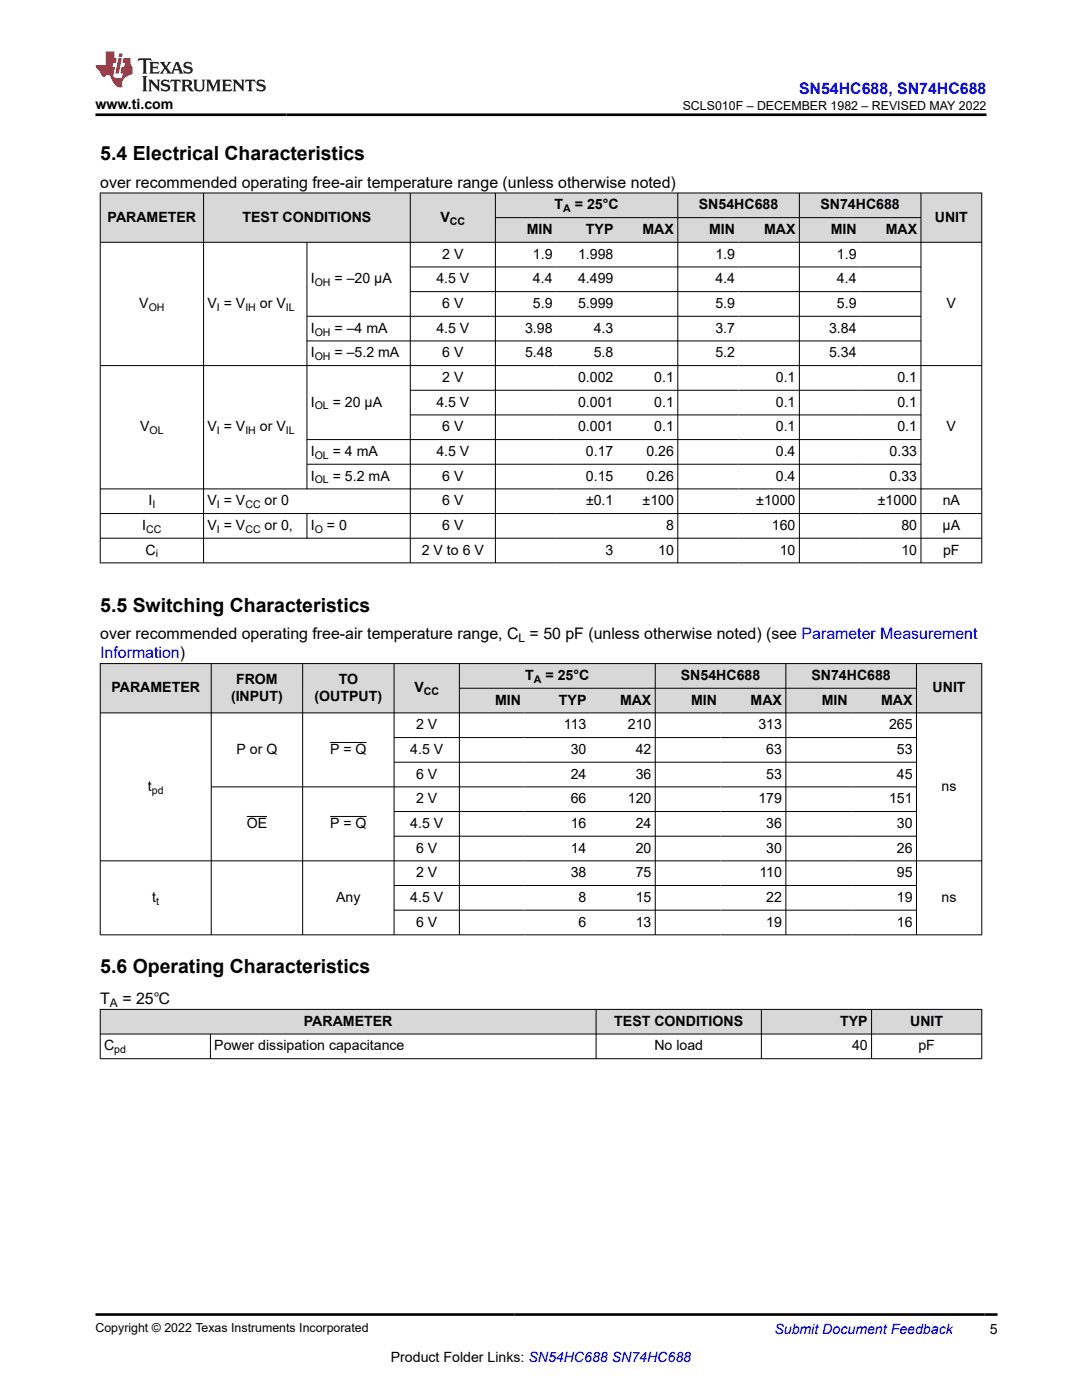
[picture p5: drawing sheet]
<svg xmlns="http://www.w3.org/2000/svg" width="216mm" height="279mm" viewBox="0 0 216 279" stroke-linecap="round" stroke-linejoin="round" font-family="sans-serif">
<g fill="#d8d8d8">
<path d="M20 38.5h175.9v4.9h-175.9z" fill-rule="evenodd"/>
<path d="M20.1 38.6h20.5v9.7h-20.5z" fill-rule="evenodd"/>
<path d="M40.7 38.6h41.1v9.7h-41.1z" fill-rule="evenodd"/>
<path d="M81.9 38.6h16.9v9.7h-16.9z" fill-rule="evenodd"/>
<path d="M98.9 38.6h36.3v4.8h-36.3z" fill-rule="evenodd"/>
<path d="M135.3 38.6h24.1v4.8h-24.1z" fill-rule="evenodd"/>
<path d="M159.6 38.6h24.1v4.8h-24.1z" fill-rule="evenodd"/>
<path d="M183.8 38.6h12v9.7h-12z" fill-rule="evenodd"/>
<path d="M98.9 43.5h12.1v4.8h-12.1z" fill-rule="evenodd"/>
<path d="M111 43.5h12.1v4.8h-12.1z" fill-rule="evenodd"/>
<path d="M123.1 43.5h12.1v4.8h-12.1z" fill-rule="evenodd"/>
<path d="M135.3 43.5h12.1v4.8h-12.1z" fill-rule="evenodd"/>
<path d="M147.4 43.5h12v4.8h-12z" fill-rule="evenodd"/>
<path d="M159.6 43.5h12v4.8h-12z" fill-rule="evenodd"/>
<path d="M171.6 43.5h12.1v4.8h-12.1z" fill-rule="evenodd"/>
</g>
<g fill="none" stroke="#000" stroke-width=".2">
<path d="M19.9 38.5h176.1M20 38.5v73.9M40.6 38.5v73.9M81.9 38.5v73.9M98.9 38.5v73.9M135.2 38.5v73.9M159.5 38.5v73.9M183.8 38.5v73.9M195.9 38.5v73.9M19.9 48.4h176.1M61.2 48.4v49.2M81.9 53.3h101.9"/>
<path d="M81.9 58.2h101.9M98.9 43.4h84.9M19.9 73h176.1M61.2 68h122.6M81.9 77.9h101.9M183.8 63.1h-122.6M19.9 97.6h176.1M61.2 92.6h122.6M81.9 82.8h101.9M183.8 87.7h-122.6M19.9 102.5h176.1M19.9 107.4h176.1"/>
<path d="M19.9 112.3h176.1M61.2 102.5v5"/>
</g>
<g fill="#d8d8d8">
<path d="M20 132.4h175.9v5h-175.9z" fill-rule="evenodd"/>
<path d="M20.1 132.5h22v9.7h-22z" fill-rule="evenodd"/>
<path d="M42.2 132.5h18.1v9.7h-18.1z" fill-rule="evenodd"/>
<path d="M60.5 132.5h18.1v9.7h-18.1z" fill-rule="evenodd"/>
<path d="M78.7 132.5h12.9v9.7h-12.9z" fill-rule="evenodd"/>
<path d="M91.7 132.5h39v4.8h-39z" fill-rule="evenodd"/>
<path d="M130.8 132.5h25.9v4.8h-25.9z" fill-rule="evenodd"/>
<path d="M156.9 132.5h25.9v4.8h-25.9z" fill-rule="evenodd"/>
<path d="M182.9 132.5h12.9v9.7h-12.9z" fill-rule="evenodd"/>
<path d="M91.7 137.4h13v4.8h-13z" fill-rule="evenodd"/>
<path d="M104.7 137.4h13v4.8h-13z" fill-rule="evenodd"/>
<path d="M117.7 137.4h13v4.8h-13z" fill-rule="evenodd"/>
<path d="M130.8 137.4h13v4.8h-13z" fill-rule="evenodd"/>
<path d="M143.8 137.4h12.9v4.8h-12.9z" fill-rule="evenodd"/>
<path d="M156.9 137.4h12.9v4.8h-12.9z" fill-rule="evenodd"/>
<path d="M169.8 137.4h13v4.8h-13z" fill-rule="evenodd"/>
</g>
<g fill="none" stroke="#000" stroke-width=".2">
<path d="M19.9 132.4h176.1M20 132.4v54.2M42.2 132.4v54.2M60.4 132.4v54.2M78.6 132.4v54.2M91.7 132.4v54.2M91.7 137.4h91.2M130.8 132.4v54.2M156.8 132.4v54.2M182.9 132.4v54.2M195.9 132.4v54.2M19.9 142.3h176.1"/>
<path d="M65.9 148.2h7.3M78.6 147.2h104.3M78.6 152.1h104.3M182.9 157h-140.7M19.9 171.8h176.1M49.2 162.9h4.1M65.9 162.9h7.3M78.6 162h104.3M78.6 166.9h104.3M78.6 176.7h104.3M19.9 186.6h176.1M78.6 181.6h104.3"/>
</g>
<g fill="#d8d8d8">
<path d="M20 201.4h175.9v5h-175.9z" fill-rule="evenodd"/>
<path d="M20.1 201.5h98.8v4.8h-98.8z" fill-rule="evenodd"/>
<path d="M119 201.5h32.9v4.8h-32.9z" fill-rule="evenodd"/>
<path d="M152 201.5h21.9v4.8h-21.9z" fill-rule="evenodd"/>
<path d="M174 201.5h21.8v4.8h-21.8z" fill-rule="evenodd"/>
</g>
<path d="M19.9 201.4h176.1M19.9 206.4h176.1M19.9 211.3h176.1M20 201.4v9.9M42 206.4v4.9M118.9 201.4v9.9M151.9 201.4v9.9M173.9 201.4v9.9M195.9 201.4v9.9" fill="none" stroke="#000" stroke-width=".2"/>
<path d="M27.7 11.6l-.2 .6 .5-.2h.6v.1v2.2l-.2 .4h1l-.2-.4v-2.2v-.1h.5l.5 .2-.1-.6zM29.8 12.4l.2 .3v1.6l-.2 .4h1.9l.1-.6a1.08 1.08 0 0 1-1.3 .2v-.7h.6l.4 .2v-.7l-.4 .2h-.6v-.5l.2-.2a1 1 0 0 1 1 .3l-.1-.5zM31.8 12.4l1 1.1-1 1.2h.9l-.2-.2 .4-.8 .5 .8-.2 .2h1.6l-.2-.2 .1-.5h1l.1 .5-.1 .2h.9l-.2-.4-.8-1.9h-.5l-1 2.1-.8-1.1 .9-1h-.8l.2 .2-.5 .6-.3-.6 .1-.2zM35.2 12.8l.4 1h-.8zM36.8 12.5a.65 .65 0 0 0-.2 .7 .65 .65 0 0 0 .6 .5l.7 .1 .1 .3a.79 .79 0 0 1-.7 .4 .79 .79 0 0 1-.7-.5l.1 .7 .2-.1a.93 .93 0 0 0 1.1 0 .93 .93 0 0 0 .4-.9 1.46 1.46 0 0 0-1.2-.6l-.1-.3a1.09 1.09 0 0 1 1.2 .2l-.2-.6-.1 .1-.6-.2zM28.4 15.2l.2 .4v2.2l-.2 .4h1l-.2-.4v-2.2l.2-.4zM29.6 15.9l.2 .4v1.5l-.2 .4h.8l-.3-.4v-1.3l1.7 1.8v-2l.2-.4h-.8l.2 .2 .1 1.1-1.2-1.3zM32.3 16a.65 .65 0 0 0-.2 .8 .65 .65 0 0 0 .7 .4l.6 .2 .1 .2a.79 .79 0 0 1-.7 .4 .79 .79 0 0 1-.7-.5l.1 .7 .2-.1a.93 .93 0 0 0 1.1 .1 .93 .93 0 0 0 .4-1 1.46 1.46 0 0 0-1.2-.5l-.1-.4a1.09 1.09 0 0 1 1.2 .2l-.2-.6-.1 .1-.6-.1zM34.1 15.9l-.1 .6a.63 .63 0 0 1 .7-.3l.1 1.6-.3 .4h1l-.2-.4v-1.6a.66 .66 0 0 1 .8 .3l-.1-.6zM36.2 15.9l.2 .4v1.5l-.2 .4h.9l-.2-.2v-.7h.5l.1 .2a.79 .79 0 0 0 1.2 .6l-1-.9a.61 .61 0 0 0 .6-.6 .61 .61 0 0 0-.5-.7zM36.9 16.2h.2a.47 .47 0 0 1 .5 .1 .47 .47 0 0 1 .1 .5l-.2 .1-.6 .1zM38.5 15.9l.2 .2a2.27 2.27 0 0 0 .4 2 1.04 1.04 0 0 0 1.7-.7v-1.3l.2-.2h-.8l.2 .4v1.1a.6 .6 0 0 1-.6 .6 .6 .6 0 0 1-.6-.6v-1.1l.3-.4zM41.1 15.9l.2 .4v1.5l-.2 .4h.7l-.2-.4v-1.4l.9 1.9 .8-1.9v1.4l-.2 .4h1l-.3-.4v-1.5l.3-.4h-.8l-.7 1.5-.7-1.5zM44.3 15.9l.2 .4v1.5l-.2 .4h1.9l.1-.6a1.09 1.09 0 0 1-1.3 .2v-.7h.6l.4 .2v-.6l-.4 .2h-.6v-.6l.2-.1a1.01 1.01 0 0 1 1 .3l-.1-.6zM46.4 15.9l.3 .4v1.5l-.3 .4h.8l-.2-.4v-1.3l1.6 1.8v-2l.2-.4h-.7l.2 .2v1.1l-1.2-1.3zM49 15.9l-.1 .6a.63 .63 0 0 1 .8-.3v1.6l-.3 .4h1l-.2-.4v-1.6a.66 .66 0 0 1 .8 .3l-.1-.6zM51.4 16a.65 .65 0 0 0-.2 .8 .65 .65 0 0 0 .6 .4l.6 .2 .2 .2a.79 .79 0 0 1-.8 .4 .79 .79 0 0 1-.6-.5l.1 .7 .2-.1a.93 .93 0 0 0 1 .1 .93 .93 0 0 0 .5-1 1.46 1.46 0 0 0-1.3-.5l-.1-.4a1.09 1.09 0 0 1 1.3 .2l-.2-.6-.2 .1-.5-.1z" fill="#231f20"/>
<path d="M21.1 10.3v2.7h-2.1l.1 .4 .9 1a.95 .95 0 0 0 .9 .9 .59 .59 0 0 1 .6-.4 .59 .59 0 0 1 .5 .3l.4 .8a1.59 1.59 0 0 0 2.1 1.4 1.61 1.61 0 0 1 1-2.3l1-.3-.1-1.5a1.59 1.59 0 0 1-.4-1.7h-1.4l-.2 .9h.5l-.1 .9h-.5l-.2 .9v.3l.4 .1-.2 .9h-.6a.73 .73 0 0 1-1.1-.7l.3-1.5h-.5l.2-.9h.5l.2-.9h-.5v-1.3zM23.6 11.6l-.6 3.1h.7l.6-3.1zM23.8 10.7l-.1 .6h.7l.1-.6z" fill="#ed1c24"/>
<path d="M19 22.9h177.8M19 262.3h180" fill="none" stroke="#000" stroke-width=".53"/>
<g font-size="3.9">
<text x="20" y="32">5.4 Electrical Characteristics</text>
<text x="20" y="122.1">5.5 Switching Characteristics</text>
<text x="20" y="194.2">5.6 Operating Characteristics</text>
</g>
<g font-size="3.2" fill="#00f">
<text x="159.4" y="18.7">SN54HC688, SN74HC688</text>
<text x="20" y="131.4">Information)</text>
</g>
<g font-size="3.2">
<text x="20" y="37.5">over recommended operating free-air temperature range (unless otherwise noted)</text>
<text x="20" y="127.6">over recommended operating free-air temperature range, C = 50 pF (unless otherwise noted) (see Parameter Measurement</text>
<text x="20" y="200.4">T</text>
<text x="24.4" y="200.4">= 25℃</text>
</g>
<g font-size="2.8">
<text x="19" y="21.8">www.ti.com</text>
<text x="110.7" y="41.8">T</text>
<text x="114.7" y="41.8">= 25°C</text>
<text x="139.5" y="41.8">SN54HC688</text>
<text x="163.7" y="41.8">SN74HC688</text>
<text x="21.5" y="44.2">PARAMETER</text>
<text x="48.4" y="44.2">TEST CONDITIONS</text>
<text x="87.9" y="44.2">V</text>
<text x="105.1" y="46.7">MIN</text>
<text x="116.9" y="46.7">TYP</text>
<text x="128.2" y="46.7">MAX</text>
<text x="141.5" y="46.7">MIN</text>
<text x="152.5" y="46.7">MAX</text>
<text x="165.8" y="46.7">MIN</text>
<text x="176.7" y="46.7">MAX</text>
<text x="186.5" y="44.2">UNIT</text>
<text x="88.2" y="51.6">2 V</text>
<text x="106.4" y="51.6">1.9</text>
<text x="115.3" y="51.6">1.998</text>
<text x="142.7" y="51.6">1.9</text>
<text x="167" y="51.6">1.9</text>
<text x="62" y="56.6">I</text>
<text x="66.8" y="56.6">= –20 μA</text>
<text x="87.1" y="56.6">4.5 V</text>
<text x="106.4" y="56.6">4.4</text>
<text x="115.3" y="56.6">4.499</text>
<text x="142.7" y="56.6">4.4</text>
<text x="167" y="56.6">4.4</text>
<text x="27.8" y="61.5">V</text>
<text x="41.4" y="61.5">V = V</text>
<text x="51.9" y="61.5">or V</text>
<text x="88.2" y="61.5">6 V</text>
<text x="106.4" y="61.5">5.9</text>
<text x="115.3" y="61.5">5.999</text>
<text x="142.7" y="61.5">5.9</text>
<text x="167" y="61.5">5.9</text>
<text x="188.9" y="61.5">V</text>
<text x="62" y="66.4">I</text>
<text x="62" y="71.3">I</text>
<text x="66.8" y="66.4">= –4 mA</text>
<text x="66.8" y="71.3">= –5.2 mA</text>
<text x="87.1" y="66.4">4.5 V</text>
<text x="88.2" y="71.3">6 V</text>
<text x="104.8" y="66.4">3.98</text>
<text x="104.8" y="71.3">5.48</text>
<text x="118.5" y="66.4">4.3</text>
<text x="118.5" y="71.3">5.8</text>
<text x="142.7" y="66.4">3.7</text>
<text x="142.7" y="71.3">5.2</text>
<text x="165.4" y="66.4">3.84</text>
<text x="165.4" y="71.3">5.34</text>
<text x="88.2" y="76.2">2 V</text>
<text x="115.3" y="76.2">0.002</text>
<text x="130.6" y="76.2">0.1</text>
<text x="154.8" y="76.2">0.1</text>
<text x="179.1" y="76.2">0.1</text>
<text x="62" y="81.2">I</text>
<text x="66.4" y="81.2">= 20 μA</text>
<text x="87.1" y="81.2">4.5 V</text>
<text x="115.3" y="81.2">0.001</text>
<text x="130.6" y="81.2">0.1</text>
<text x="154.8" y="81.2">0.1</text>
<text x="179.1" y="81.2">0.1</text>
<text x="28" y="86.1">V</text>
<text x="41.4" y="86.1">V = V</text>
<text x="51.9" y="86.1">or V</text>
<text x="88.2" y="86.1">6 V</text>
<text x="115.3" y="86.1">0.001</text>
<text x="130.6" y="86.1">0.1</text>
<text x="154.8" y="86.1">0.1</text>
<text x="179.1" y="86.1">0.1</text>
<text x="188.9" y="86.1">V</text>
<text x="62" y="91">I</text>
<text x="62" y="95.9">I</text>
<text x="66.4" y="91">= 4 mA</text>
<text x="66.4" y="95.9">= 5.2 mA</text>
<text x="87.1" y="91">4.5 V</text>
<text x="88.2" y="95.9">6 V</text>
<text x="116.9" y="91">0.17</text>
<text x="116.9" y="95.9">0.15</text>
<text x="129" y="91">0.26</text>
<text x="129" y="95.9">0.26</text>
<text x="154.8" y="91">0.4</text>
<text x="154.8" y="95.9">0.4</text>
<text x="177.5" y="91">0.33</text>
<text x="177.5" y="95.9">0.33</text>
<text x="29.6" y="100.8">I</text>
<text x="41.4" y="100.8">V = V</text>
<text x="52.8" y="100.8">or 0</text>
<text x="88.2" y="100.8">6 V</text>
<text x="116.9" y="100.8">±0.1</text>
<text x="128.2" y="100.8">±100</text>
<text x="150.9" y="100.8">±1000</text>
<text x="175.2" y="100.8">±1000</text>
<text x="188.1" y="100.8">nA</text>
<text x="28.4" y="105.8">I</text>
<text x="41.4" y="105.8">V = V</text>
<text x="52.8" y="105.8">or 0,</text>
<text x="62" y="105.8">I</text>
<text x="65.2" y="105.8">= 0</text>
<text x="88.2" y="105.8">6 V</text>
<text x="132.9" y="105.8">8</text>
<text x="154" y="105.8">160</text>
<text x="179.9" y="105.8">80</text>
<text x="188.1" y="105.8">μA</text>
<text x="29.1" y="110.7">C</text>
<text x="84.2" y="110.7">2 V to 6 V</text>
<text x="120.8" y="110.7">3</text>
<text x="131.3" y="110.7">10</text>
<text x="155.6" y="110.7">10</text>
<text x="179.9" y="110.7">10</text>
<text x="188.2" y="110.7">pF</text>
<text x="47.1" y="136.5">FROM</text>
<text x="67.6" y="136.5">TO</text>
<text x="104.8" y="135.7">T</text>
<text x="108.9" y="135.7">= 25°C</text>
<text x="135.9" y="135.7">SN54HC688</text>
<text x="161.9" y="135.7">SN74HC688</text>
<text x="22.2" y="138.2">PARAMETER</text>
<text x="46.1" y="139.9">(INPUT)</text>
<text x="62.8" y="139.9">(OUTPUT)</text>
<text x="82.7" y="138.2">V</text>
<text x="98.8" y="140.6">MIN</text>
<text x="111.5" y="140.6">TYP</text>
<text x="123.7" y="140.6">MAX</text>
<text x="137.9" y="140.6">MIN</text>
<text x="149.8" y="140.6">MAX</text>
<text x="164" y="140.6">MIN</text>
<text x="175.8" y="140.6">MAX</text>
<text x="186.1" y="138.2">UNIT</text>
<text x="83" y="145.5">2 V</text>
<text x="112.5" y="145.5">113</text>
<text x="125.3" y="145.5">210</text>
<text x="151.3" y="145.5">313</text>
<text x="177.4" y="145.5">265</text>
<text x="47.2" y="150.5">P or Q</text>
<text x="65.9" y="150.5">P = Q</text>
<text x="81.9" y="150.5">4.5 V</text>
<text x="83" y="155.4">6 V</text>
<text x="113.9" y="150.5">30</text>
<text x="113.9" y="155.4">24</text>
<text x="126.8" y="150.5">42</text>
<text x="126.8" y="155.4">36</text>
<text x="152.9" y="150.5">63</text>
<text x="152.9" y="155.4">53</text>
<text x="179" y="150.5">53</text>
<text x="179" y="155.4">45</text>
<text x="29.5" y="157.9">t</text>
<text x="83" y="160.3">2 V</text>
<text x="113.9" y="160.3">66</text>
<text x="125.3" y="160.3">120</text>
<text x="151.3" y="160.3">179</text>
<text x="177.4" y="160.3">151</text>
<text x="187.9" y="157.9">ns</text>
<text x="49.2" y="165.2">OE</text>
<text x="65.9" y="165.2">P = Q</text>
<text x="81.9" y="165.2">4.5 V</text>
<text x="113.9" y="165.2">16</text>
<text x="126.8" y="165.2">24</text>
<text x="152.9" y="165.2">36</text>
<text x="179" y="165.2">30</text>
<text x="83" y="170.2">6 V</text>
<text x="113.9" y="170.2">14</text>
<text x="126.8" y="170.2">20</text>
<text x="152.9" y="170.2">30</text>
<text x="179" y="170.2">26</text>
<text x="30.4" y="180">t</text>
<text x="67.1" y="180">Any</text>
<text x="81.9" y="180">4.5 V</text>
<text x="83" y="175.1">2 V</text>
<text x="113.9" y="175.1">38</text>
<text x="115.4" y="180">8</text>
<text x="126.8" y="175.1">75</text>
<text x="126.8" y="180">15</text>
<text x="151.5" y="175.1">110</text>
<text x="152.9" y="180">22</text>
<text x="179" y="175.1">95</text>
<text x="179" y="180">19</text>
<text x="187.9" y="180">ns</text>
<text x="83" y="184.9">6 V</text>
<text x="115.4" y="184.9">6</text>
<text x="126.8" y="184.9">13</text>
<text x="152.9" y="184.9">19</text>
<text x="179" y="184.9">16</text>
<text x="20.8" y="209.6">C</text>
<text x="42.8" y="209.6">Power dissipation capacitance</text>
<text x="60.6" y="204.7">PARAMETER</text>
<text x="122.6" y="204.7">TEST CONDITIONS</text>
<text x="130.6" y="209.6">No load</text>
<text x="167.7" y="204.7">TYP</text>
<text x="170" y="209.6">40</text>
<text x="181.6" y="204.7">UNIT</text>
<text x="183.3" y="209.6">pF</text>
<text x="197.5" y="266.1">5</text>
<text x="78" y="271.7">Product Folder Links: SN54HC688 SN74HC688</text>
</g>
<text font-size="2.8" fill="#00f" x="154.5" y="266.2">Submit Document Feedback</text>
<g font-size="2.5">
<text x="136.2" y="21.9">SCLS010F – DECEMBER 1982 – REVISED MAY 2022</text>
<text x="19" y="265.9">Copyright © 2022 Texas Instruments Incorporated</text>
</g>
<g font-size="2.4">
<text x="103.5" y="128.2">L</text>
<text x="21.9" y="201">A</text>
</g>
<g font-size="2.1">
<text x="89.8" y="44.8">CC</text>
<text x="112.4" y="42.4">A</text>
<text x="62.8" y="57.1">OH</text>
<text x="29.7" y="62">OH</text>
<text x="43.3" y="62">I</text>
<text x="49" y="62">IH</text>
<text x="57" y="62">IL</text>
<text x="62.8" y="67">OH</text>
<text x="62.8" y="71.9">OH</text>
<text x="62.8" y="81.7">OL</text>
<text x="29.8" y="86.6">OL</text>
<text x="43.3" y="86.6">I</text>
<text x="49" y="86.6">IH</text>
<text x="57" y="86.6">IL</text>
<text x="62.8" y="91.6">OL</text>
<text x="30.4" y="101.4">I</text>
<text x="43.3" y="101.4">I</text>
<text x="49" y="101.4">CC</text>
<text x="62.8" y="96.5">OL</text>
<text x="29.2" y="106.3">CC</text>
<text x="43.3" y="106.3">I</text>
<text x="49" y="106.3">CC</text>
<text x="62.8" y="106.3">O</text>
<text x="31.1" y="111.3">i</text>
<text x="106.5" y="136.3">A</text>
<text x="84.6" y="138.7">CC</text>
<text x="30.3" y="158.4">pd</text>
<text x="31.2" y="180.6">t</text>
<text x="22.8" y="210.2">pd</text>
</g>
</svg>
